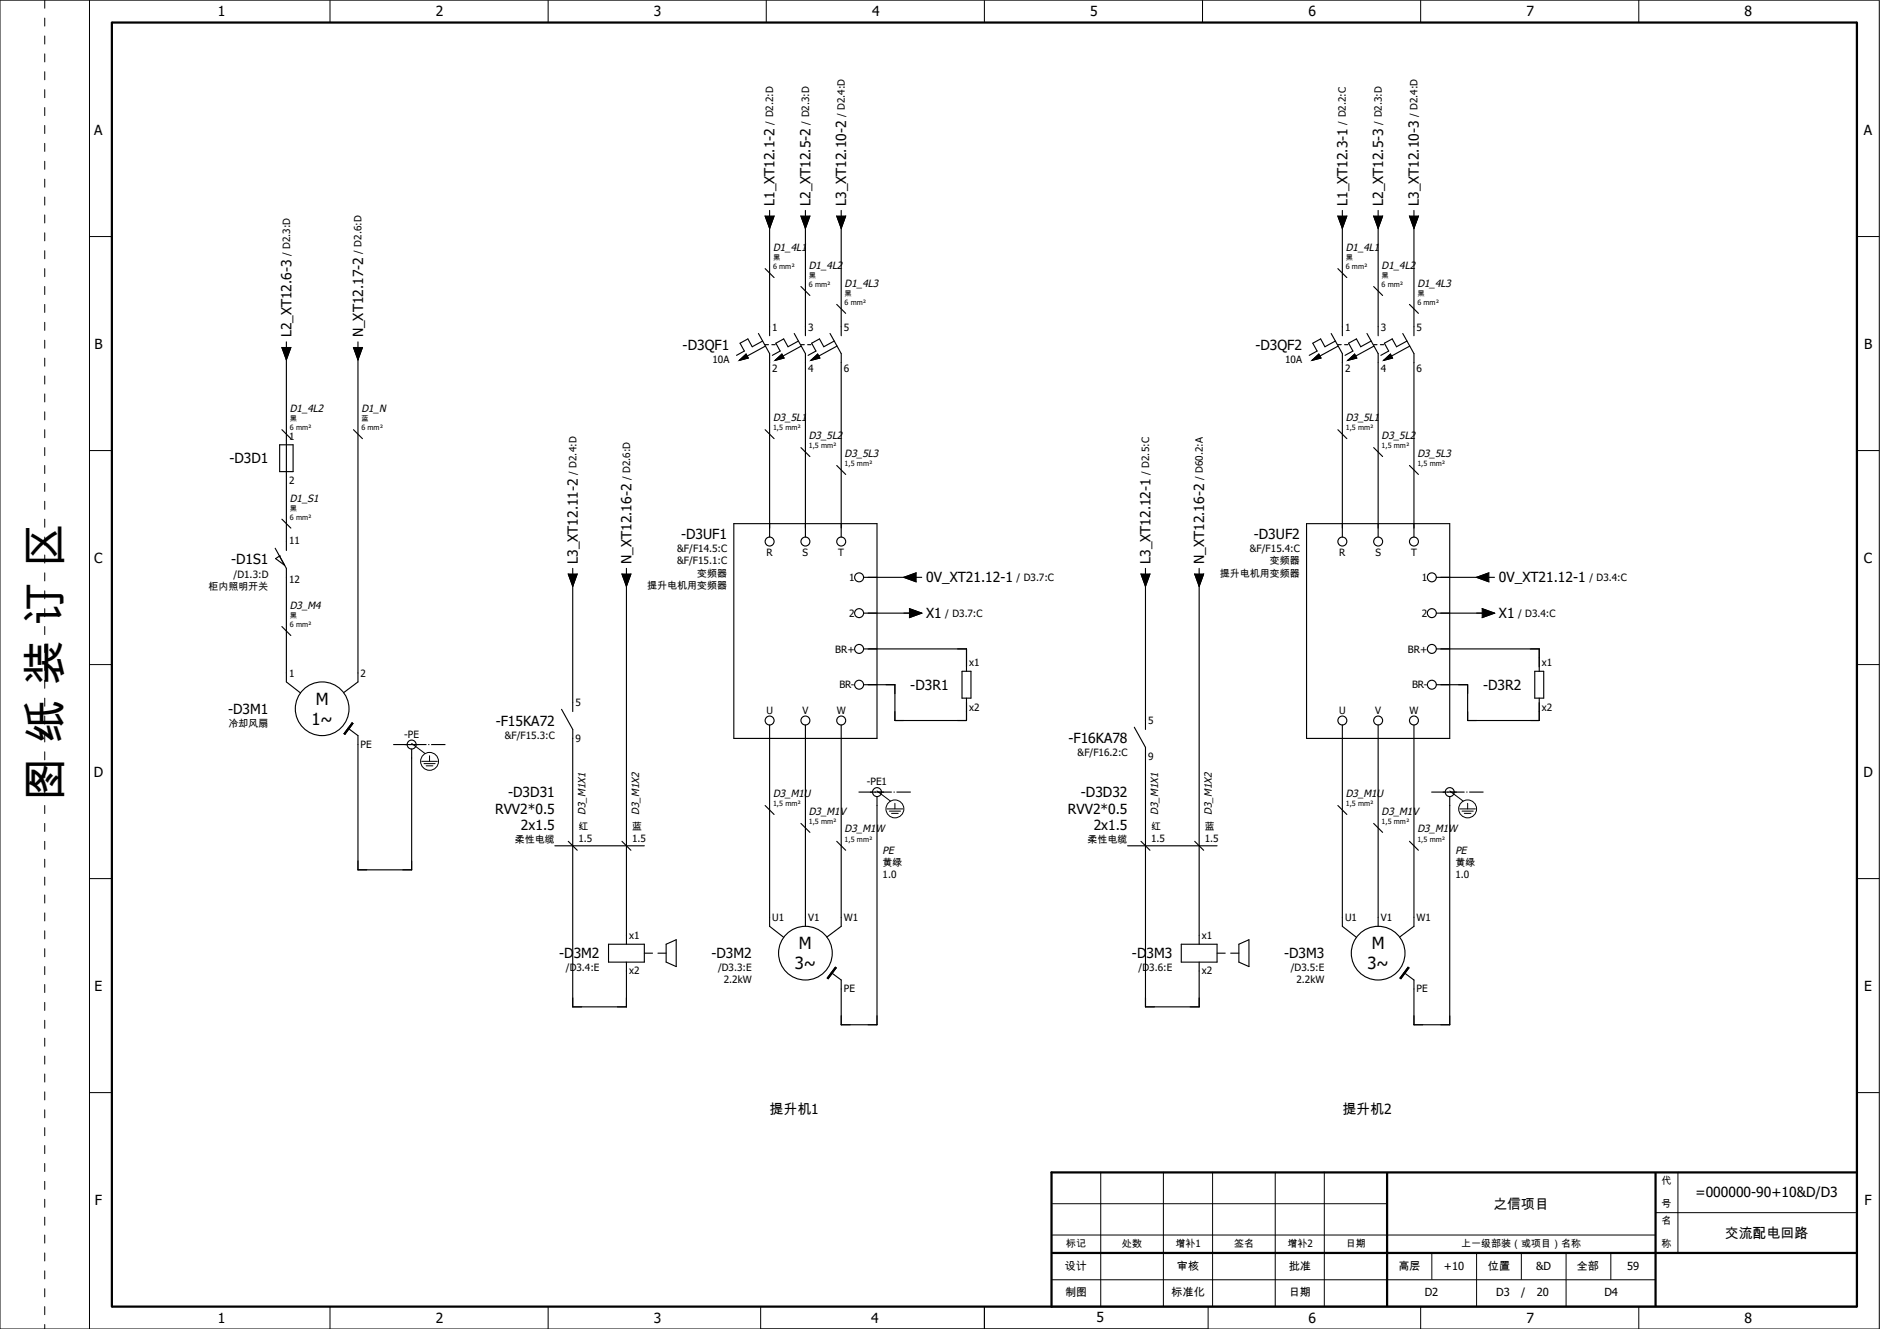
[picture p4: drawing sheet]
<svg xmlns="http://www.w3.org/2000/svg" width="420mm" height="297mm" viewBox="0 0 420 297" stroke-linecap="round" stroke-linejoin="round" font-family="sans-serif">
<path d="M25 5h390v287h-390zM310 262v30M370 262v30M415 262h-180v30M235 280h180" fill="none" stroke="#000" stroke-width=".5"/>
<g fill="none" stroke="#000" stroke-width=".22">
<path d="M0 0h420v297h-420zM20 0v297M73.7 0v5M122.5 0v5M171.3 0v5M220 0v5M268.7 0v5M317.5 0v5M366.2 0v5M20 52.9h5M415 52.9h5M20 100.7h5"/>
<path d="M415 100.7h5M20 148.5h5M415 148.5h5M92 166.2l3 2.2M94.3 170.2h3.4M94.8 170.7h2.5M95.2 171.2h1.6M96 168.9v1.3M196 176.8l3 2.2M200 179.5v1.3M324 176.8l3 2.2M328 179.5v1.3"/>
<path d="M20 196.4h5M198.3 180.8h3.5M198.8 181.3h2.5M199.3 181.8h1.4M326.3 180.8h3.5M326.8 181.3h2.5M327.3 181.8h1.5M415 196.4h5M20 244.2h5M415 244.2h5M235 276h135M235 269h75"/>
<path d="M246 262v30M260 262v30M271 262v30M285 262v30M296 262v30M370 271h45M375 262v18M73.7 292v5M122.5 292v5M170 292v5M220 292v5M235 286h135"/>
<path d="M270 292v5M317.5 292v5M320 280v6M330 280v12M340 280v6M350 280v12M360 280v6M366.2 292v5"/>
<circle cx="96" cy="170.2" r="2"/>
<circle cx="200" cy="180.8" r="2"/>
<circle cx="328" cy="180.8" r="2"/>
</g>
<path d="M235 292h180" fill="none" stroke="#000" stroke-width=".35"/>
<path d="M10 0v297" fill="none" stroke="#000" stroke-width=".22" stroke-dasharray="1.8 2.2"/>
<g fill="none" stroke="#000" stroke-width=".25">
<path d="M171 48.3l1 2.7 1-2.7M172 47v1.3M172 50v25M179 48.3l1 2.7 1-2.7M180 47v1.3M180 50v25M187 48.3l1 2.7 1-2.7M188 47v1.3M188 50v25M299 48.3l1 2.7 1-2.7M300 47v1.3M300 50v25"/>
<path d="M307 48.3l1 2.7 1-2.7M308 47v1.3M308 50v25M315 48.3l1 2.7 1-2.7M316 47v1.3M316 50v25M63 77.7l1 2.7 1-2.7M64 76.4v1.3M64 79.4v43.6M79 77.7l1 2.7 1-2.7M80 76.4v1.3M80 79.4v73l-3.2 2.4"/>
<path d="M169.5 74.5l2.5 4.5v2M170.4 76.2l-2.3 1.3-1-1.8-1.7 1 1 1.8-1.8 .9M171 77h.8M171 60l2 2M171.1 77.3l-4.1 2.3M172.5 77h.8M177.5 74.5l2.5 4.5v41M178.4 76.2l-2.3 1.3-1-1.8-1.7 1 1 1.8-1.8 .9M179 77h.8M179 64l2 2M179.1 77.3l-4.1 2.3M180.5 77h.7"/>
<path d="M185.5 74.5l2.5 4.5v41M186.4 76.2l-2.3 1.3-1-1.8-1.7 1 1 1.8-1.8 .9M187 68l2 2M187.1 77.3l-4.1 2.3M297.5 74.5l2.5 4.5v41M298.4 76.2l-2.3 1.3-1-1.8-1.7 1 1 1.8-1.8 .9M299 77h.8M299 60l2 2M299.1 77.3l-4.1 2.3M300.5 77h.8M305.5 74.5l2.5 4.5v41M306.4 76.2l-2.3 1.3-1-1.8-1.7 1 1 1.8-1.8 .9"/>
<path d="M307 77h.7M307 64l2 2M307.1 77.3l-4.1 2.3M308.5 77h.8M313.5 74.5l2.5 4.5v41M314.4 76.2l-2.3 1.3-1-1.8-1.7 1 1 1.8-1.8 .9M315 68l2 2M315.1 77.3l-4.1 2.3M62.5 99.4h3v6h-3zM63 96l2 2M79 96l2 2M165.2 80.5l1.5-1.4 .5 .9z"/>
<path d="M171 96l2 2M172 81v39M173.2 80.5l1.5-1.4 .5 .9zM181.2 80.5l1.5-1.4 .5 .9zM293.2 80.5l1.5-1.4 .5 .9zM299 96l2 2M301.2 80.5l1.5-1.4 .5 .9zM309.2 80.5l1.5-1.4 .5 .9zM63 116l2 2M164 117h32v48h-32zM179 100l2 2M187 104l2 2"/>
<path d="M292 117h32v48h-32zM307 100l2 2M315 104l2 2M61.5 122.5l2.5 4.5v25.4l3.2 2.5M61.6 124.9l.9-.6 1.1 2zM62.5 124.3h.1M127 128.3l1 2.7 1-2.7M128 127v1.3M128 130v29M139 128.3l1 2.7 1-2.7M140 127v1.3M140 130v81"/>
<path d="M193 137h11M193 129h11M203.2 136l2.8 1-2.8 1M204.7 129h1.3M204.7 128l-2.7 1 2.7 1M255 128.3l1 2.7 1-2.7M256 127v1.3M256 130v33M267 128.3l1 2.7 1-2.7M268 127v1.3M268 130v81M321 137h11"/>
<path d="M321 129h11M331.3 136l2.7 1-2.7 1M332.8 129h1.2M332.8 128l-2.8 1 2.8 1M63 140l2 2M125.5 158.5l2.5 4.5v62h12v-10M193 145h23v5M193 153h7v8h16v-5M215 150h2v6h-2zM321 145h23v5M321 153h7v8h16v-5M343 150h2v6h-2z"/>
<path d="M77.8 162.8l2.2 1.6v30h12v-27M78.7 161.6l.2 .1-1.8 2.4-.2-.1zM90.5 166.4h3M172 162v45l3.2 2.5M180 162v45M188 162v45l-3.2 2.4M194.5 177h3M196 178v51h-8v-10l-2.2-1.6M253.5 162.5l2.5 4.5v58h12v-10M300 162v45l3.2 2.5M308 162v45M316 162v45l-3.2 2.4"/>
<path d="M322.5 177h3M324 178v51h-8v-10l-2.2-1.6M124 189h20M127 188l2 2M139 188l2 2M171 180l2 2M179 184l2 2M187 188l2 2M252 189h20M255 188l2 2M267 188l2 2M299 180l2 2"/>
<path d="M307 184l2 2M315 188l2 2M136 211h8v4h-8zM144 213h1.8M147 213h1.9M148.9 211l2.2-1v6l-2.2-1zM186.7 216.2l.2 .1-1.8 2.4-.2-.1zM264 211h8v4h-8zM272 213h1.8M275 213h1.9M276.9 211l2.2-1v6l-2.2-1zM314.7 216.2l.2 .1-1.8 2.4-.2-.1z"/>
<circle cx="172" cy="121" r="1"/>
<circle cx="180" cy="121" r="1"/>
<circle cx="188" cy="121" r="1"/>
<circle cx="192" cy="137" r="1"/>
<circle cx="192" cy="129" r="1"/>
<circle cx="300" cy="121" r="1"/>
<circle cx="308" cy="121" r="1"/>
<circle cx="316" cy="121" r="1"/>
<circle cx="320" cy="137" r="1"/>
<circle cx="320" cy="129" r="1"/>
<circle cx="72" cy="158.4" r="6"/>
<circle cx="192" cy="145" r="1"/>
<circle cx="192" cy="153" r="1"/>
<circle cx="320" cy="145" r="1"/>
<circle cx="320" cy="153" r="1"/>
<circle cx="92" cy="166.4" r="1"/>
<circle cx="172" cy="161" r="1"/>
<circle cx="180" cy="161" r="1"/>
<circle cx="188" cy="161" r="1"/>
<circle cx="196" cy="177" r="1"/>
<circle cx="300" cy="161" r="1"/>
<circle cx="308" cy="161" r="1"/>
<circle cx="316" cy="161" r="1"/>
<circle cx="324" cy="177" r="1"/>
<circle cx="180" cy="213" r="6"/>
<circle cx="308" cy="213" r="6"/>
</g>
<path d="M88 166.4h12M192 177h12M320 177h12" fill="none" stroke="#000" stroke-width=".25" stroke-dasharray="2.9 .6 0 .6"/>
<g fill="#000" stroke="#000" stroke-width=".22">
<path d="M171 48.3h2l-1 2.7zM179 48.3h2l-1 2.7zM187 48.3h2l-1 2.7zM299 48.3h2l-1 2.7zM307 48.3h2l-1 2.7zM315 48.3h2l-1 2.7zM63 77.7h2l-1 2.7zM79 77.7h2l-1 2.7zM165.2 80.5l1.5-1.4 .5 .9zM173.2 80.5l1.5-1.4 .5 .9zM181.2 80.5l1.5-1.4 .5 .9zM293.2 80.5l1.5-1.4 .5 .9z"/>
<path d="M301.2 80.5l1.5-1.4 .5 .9zM309.2 80.5l1.5-1.4 .5 .9zM127 128.3h2l-1 2.7zM139 128.3h2l-1 2.7zM203.2 136l2.8 1-2.8 1zM202 129l2.7-1v2zM255 128.3h2l-1 2.7zM267 128.3h2l-1 2.7zM331.3 136l2.7 1-2.7 1zM330 129l2.8-1v2zM78.7 161.6l.2 .1-1.8 2.4-.2-.1zM186.7 216.2l.2 .1-1.8 2.4-.2-.1z"/>
<path d="M314.7 216.2l.2 .1-1.8 2.4-.2-.1z"/>
</g>
<text font-size="9.9" x="13.6" y="179.1" transform="rotate(-90 13.6 179.1)">图 纸 装 订 区</text>
<g font-size="3.7">
<text x="70.6" y="157.5">M</text>
<text x="69.6" y="162">1~</text>
<text x="178.6" y="212.1">M</text>
<text x="306.6" y="212.1">M</text>
<text x="177.6" y="216.6">3~</text>
<text x="305.6" y="216.6">3~</text>
</g>
<g font-size="3.1">
<text x="48.7" y="3.7">1</text>
<text x="97.4" y="3.7">2</text>
<text x="146.2" y="3.7">3</text>
<text x="194.9" y="3.7">4</text>
<text x="243.7" y="3.7">5</text>
<text x="292.4" y="3.7">6</text>
<text x="341.2" y="3.7">7</text>
<text x="389.9" y="3.7">8</text>
<text x="21.1" y="30.1">A</text>
<text x="416.6" y="30.1">A</text>
<text x="173.1" y="46" transform="rotate(-90 173.1 46)">L1_XT12.1-2</text>
<text x="181.1" y="46" transform="rotate(-90 181.1 46)">L2_XT12.5-2</text>
<text x="189.1" y="46" transform="rotate(-90 189.1 46)">L3_XT12.10-2</text>
<text x="301.1" y="46" transform="rotate(-90 301.1 46)">L1_XT12.3-1</text>
<text x="309.1" y="46" transform="rotate(-90 309.1 46)">L2_XT12.5-3</text>
<text x="317.1" y="46" transform="rotate(-90 317.1 46)">L3_XT12.10-3</text>
<text x="21.1" y="77.9">B</text>
<text x="65.1" y="75.4" transform="rotate(-90 65.1 75.4)">L2_XT12.6-3</text>
<text x="81.1" y="75.4" transform="rotate(-90 81.1 75.4)">N_XT12.17-2</text>
<text x="416.6" y="77.9">B</text>
<text x="152.6" y="78.2">-D3QF1</text>
<text x="280.6" y="78.2">-D3QF2</text>
<text x="51.3" y="103.5">-D3D1</text>
<text x="21.1" y="125.8">C</text>
<text x="152.2" y="120.5">-D3UF1</text>
<text x="280.2" y="120.5">-D3UF2</text>
<text x="416.6" y="125.8">C</text>
<text x="51.6" y="126.2">-D1S1</text>
<text x="129.1" y="126" transform="rotate(-90 129.1 126)">L3_XT12.11-2</text>
<text x="141.1" y="126" transform="rotate(-90 141.1 126)">N_XT12.16-2</text>
<text x="207" y="130.2">0V_XT21.12-1</text>
<text x="257.1" y="126" transform="rotate(-90 257.1 126)">L3_XT12.12-1</text>
<text x="269.1" y="126" transform="rotate(-90 269.1 126)">N_XT12.16-2</text>
<text x="335" y="130.2">0V_XT21.12-1</text>
<text x="207" y="138.2">X1</text>
<text x="335" y="138.2">X1</text>
<text x="203.4" y="154.2">-D3R1</text>
<text x="331.4" y="154.2">-D3R2</text>
<text x="51" y="159.5">-D3M1</text>
<text x="110.8" y="162.2">-F15KA72</text>
<text x="238.8" y="166.2">-F16KA78</text>
<text x="20.9" y="173.6">D</text>
<text x="416.4" y="173.6">D</text>
<text x="113.6" y="178.1">-D3D31</text>
<text x="241.6" y="178.1">-D3D32</text>
<text x="110.6" y="181.8">RVV2*0.5</text>
<text x="116.4" y="185.6">2x1.5</text>
<text x="238.6" y="181.8">RVV2*0.5</text>
<text x="244.4" y="185.6">2x1.5</text>
<text x="125" y="214.2">-D3M2</text>
<text x="159" y="214.2">-D3M2</text>
<text x="253" y="214.2">-D3M3</text>
<text x="287" y="214.2">-D3M3</text>
<text x="21.1" y="221.4">E</text>
<text x="416.6" y="221.4">E</text>
<text x="172" y="249">提升机1</text>
<text x="300" y="249">提升机2</text>
<text x="21.2" y="269.3">F</text>
<text x="378.9" y="267.6">=000000-90+10&amp;D/D3</text>
<text x="416.7" y="269.3">F</text>
<text x="333.8" y="270.2">之信项目</text>
<text x="385.5" y="276.7">交流配电回路</text>
<text x="48.7" y="295.7">1</text>
<text x="97.4" y="295.7">2</text>
<text x="146.2" y="295.7">3</text>
<text x="194.7" y="295.6">4</text>
<text x="245" y="295.6">5</text>
<text x="292.4" y="295.7">6</text>
<text x="341.2" y="295.7">7</text>
<text x="389.9" y="295.7">8</text>
</g>
<g font-size="2.5">
<text x="238" y="283.7">设计</text>
<text x="263" y="283.7">审核</text>
<text x="288" y="283.7">批准</text>
<text x="312.5" y="283.7">高层</text>
<text x="322.7" y="283.7">+10</text>
<text x="332.5" y="283.7">位置</text>
<text x="343.3" y="283.7">&amp;D</text>
<text x="352.4" y="283.7">全部</text>
<text x="363.6" y="283.9">59</text>
<text x="238" y="289.7">制图</text>
<text x="261.8" y="289.7">标准化</text>
<text x="288" y="289.7">日期</text>
<text x="318.4" y="289.7">D2</text>
<text x="334.4" y="289.7">D3</text>
<text x="339.9" y="289.7">/</text>
<text x="343.4" y="289.7">20</text>
<text x="358.6" y="289.7">D4</text>
</g>
<g font-size="2.3">
<text x="172.8" y="56.1">D1_4L1</text>
<text x="300.8" y="56.1">D1_4L1</text>
<text x="180.8" y="60.1">D1_4L2</text>
<text x="188.8" y="64.1">D1_4L3</text>
<text x="308.8" y="60.1">D1_4L2</text>
<text x="316.8" y="64.1">D1_4L3</text>
<text x="64.8" y="92.1">D1_4L2</text>
<text x="80.8" y="92.1">D1_N</text>
<text x="172.8" y="94">D3_5L1</text>
<text x="300.8" y="94">D3_5L1</text>
<text x="180.8" y="98">D3_5L2</text>
<text x="308.8" y="98">D3_5L2</text>
<text x="188.8" y="102">D3_5L3</text>
<text x="316.8" y="102">D3_5L3</text>
<text x="64.8" y="112.1">D1_S1</text>
<text x="64.8" y="136.1">D3_M4</text>
<text x="172.8" y="178">D3_M1U</text>
<text x="300.8" y="178">D3_M1U</text>
<text x="130.8" y="182.1" transform="rotate(-90 130.8 182.1)">D3_M1X1</text>
<text x="142.8" y="182.1" transform="rotate(-90 142.8 182.1)">D3_M1X2</text>
<text x="180.8" y="182">D3_M1V</text>
<text x="258.8" y="182.1" transform="rotate(-90 258.8 182.1)">D3_M1X1</text>
<text x="270.8" y="182.1" transform="rotate(-90 270.8 182.1)">D3_M1X2</text>
<text x="308.8" y="182">D3_M1V</text>
<text x="188.8" y="186">D3_M1W</text>
<text x="197.3" y="190.9">PE</text>
<text x="316.8" y="186">D3_M1W</text>
<text x="325.3" y="190.9">PE</text>
</g>
<g font-size="2.2">
<text x="172.8" y="27.9" transform="rotate(-90 172.8 27.9)">/ D2.2:D</text>
<text x="180.8" y="27.9" transform="rotate(-90 180.8 27.9)">/ D2.3:D</text>
<text x="188.8" y="26.2" transform="rotate(-90 188.8 26.2)">/ D2.4:D</text>
<text x="300.8" y="27.9" transform="rotate(-90 300.8 27.9)">/ D2.2:C</text>
<text x="308.8" y="27.9" transform="rotate(-90 308.8 27.9)">/ D2.3:D</text>
<text x="316.8" y="26.2" transform="rotate(-90 316.8 26.2)">/ D2.4:D</text>
<text x="64.8" y="57.2" transform="rotate(-90 64.8 57.2)">/ D2.3:D</text>
<text x="80.8" y="56.7" transform="rotate(-90 80.8 56.7)">/ D2.6:D</text>
<text x="172.6" y="73.9">1</text>
<text x="180.6" y="73.9">3</text>
<text x="188.6" y="73.9">5</text>
<text x="300.6" y="73.9">1</text>
<text x="308.6" y="73.9">3</text>
<text x="316.6" y="73.9">5</text>
<text x="159.2" y="81.1">10A</text>
<text x="172.6" y="83.2">2</text>
<text x="180.6" y="83.2">4</text>
<text x="188.6" y="83.2">6</text>
<text x="287.2" y="81.1">10A</text>
<text x="300.6" y="83.2">2</text>
<text x="308.6" y="83.2">4</text>
<text x="316.6" y="83.2">6</text>
<text x="64.6" y="98.3">1</text>
<text x="128.8" y="106.2" transform="rotate(-90 128.8 106.2)">/ D2.4:D</text>
<text x="140.8" y="107.3" transform="rotate(-90 140.8 107.3)">/ D2.6:D</text>
<text x="256.8" y="106.2" transform="rotate(-90 256.8 106.2)">/ D2.5:C</text>
<text x="268.8" y="107.3" transform="rotate(-90 268.8 107.3)">/ D60.2:A</text>
<text x="64.6" y="108.2">2</text>
<text x="64.6" y="121.5">11</text>
<text x="151.4" y="123.5">&amp;F/F14.5:C</text>
<text x="171.3" y="124.2">R</text>
<text x="179.4" y="124.2">S</text>
<text x="187.3" y="124.2">T</text>
<text x="279.3" y="123.5">&amp;F/F15.4:C</text>
<text x="299.3" y="124.2">R</text>
<text x="307.4" y="124.2">S</text>
<text x="315.3" y="124.2">T</text>
<text x="46.6" y="131.8">柜内照明开关</text>
<text x="52.2" y="129.1">/D1.3:D</text>
<text x="64.6" y="130.2">12</text>
<text x="144.6" y="131.6">提升电机用变频器</text>
<text x="151.3" y="126.2">&amp;F/F15.1:C</text>
<text x="155.8" y="128.9">变频器</text>
<text x="189.8" y="129.9">1</text>
<text x="227.2" y="129.9">/ D3.7:C</text>
<text x="272.6" y="128.9">提升电机用变频器</text>
<text x="283.8" y="126.2">变频器</text>
<text x="317.8" y="129.9">1</text>
<text x="355.2" y="129.9">/ D3.4:C</text>
<text x="189.8" y="137.9">2</text>
<text x="211.3" y="137.9">/ D3.7:C</text>
<text x="317.8" y="137.9">2</text>
<text x="339.3" y="137.9">/ D3.4:C</text>
<text x="186.7" y="145.9">BR+</text>
<text x="216.6" y="148.9">x1</text>
<text x="314.7" y="145.9">BR+</text>
<text x="344.6" y="148.9">x1</text>
<text x="64.6" y="151.3">1</text>
<text x="80.6" y="151.3">2</text>
<text x="187.6" y="153.9">BR-</text>
<text x="315.6" y="153.9">BR-</text>
<text x="128.6" y="157.9">5</text>
<text x="171.3" y="159.5">U</text>
<text x="179.3" y="159.5">V</text>
<text x="187" y="159.5">W</text>
<text x="216.6" y="158.8">x2</text>
<text x="256.6" y="161.9">5</text>
<text x="299.3" y="159.5">U</text>
<text x="307.3" y="159.5">V</text>
<text x="315" y="159.5">W</text>
<text x="344.6" y="158.8">x2</text>
<text x="51.1" y="162.5">冷却风扇</text>
<text x="80.6" y="167.2">PE</text>
<text x="90.4" y="164.9">-PE</text>
<text x="112.8" y="165.1">&amp;F/F15.3:C</text>
<text x="128.6" y="165.8">9</text>
<text x="240.8" y="169.1">&amp;F/F16.2:C</text>
<text x="256.6" y="169.8">9</text>
<text x="193.7" y="175.5">-PE1</text>
<text x="129.3" y="185.6">红</text>
<text x="141.3" y="185.6">蓝</text>
<text x="257.3" y="185.6">红</text>
<text x="269.3" y="185.6">蓝</text>
<text x="115.1" y="188.5">柔性电缆</text>
<text x="129.3" y="188.3">1.5</text>
<text x="141.3" y="188.3">1.5</text>
<text x="243.1" y="188.5">柔性电缆</text>
<text x="257.3" y="188.3">1.5</text>
<text x="269.3" y="188.3">1.5</text>
<text x="197.3" y="196.3">1.0</text>
<text x="197.3" y="193.6">黄绿</text>
<text x="325.3" y="196.3">1.0</text>
<text x="325.3" y="193.6">黄绿</text>
<text x="140.6" y="209.9">x1</text>
<text x="172.6" y="205.9">U1</text>
<text x="180.6" y="205.9">V1</text>
<text x="188.6" y="205.9">W1</text>
<text x="268.6" y="209.9">x1</text>
<text x="300.6" y="205.9">U1</text>
<text x="308.6" y="205.9">V1</text>
<text x="316.6" y="205.9">W1</text>
<text x="126.5" y="217.1">/D3.4:E</text>
<text x="140.6" y="217.8">x2</text>
<text x="160.5" y="217.1">/D3.3:E</text>
<text x="161.8" y="219.8">2.2kW</text>
<text x="188.6" y="221.8">PE</text>
<text x="254.5" y="217.1">/D3.6:E</text>
<text x="268.6" y="217.8">x2</text>
<text x="288.5" y="217.1">/D3.5:E</text>
<text x="289.8" y="219.8">2.2kW</text>
<text x="316.6" y="221.8">PE</text>
<text x="371.3" y="269.9">号</text>
<text x="371.3" y="264.6">代</text>
<text x="371.3" y="273.6">名</text>
<text x="238.3" y="278.6">标记</text>
<text x="250.8" y="278.6">处数</text>
<text x="262.7" y="278.6">增补1</text>
<text x="275.8" y="278.6">签名</text>
<text x="287.7" y="278.6">增补2</text>
<text x="300.8" y="278.6">日期</text>
<text x="326.5" y="278.6">上一级部装（或项目）名称</text>
<text x="371.3" y="278.6">称</text>
</g>
<g font-size="1.6">
<text x="172.8" y="58.2">黑</text>
<text x="300.8" y="58.2">黑</text>
<text x="172.8" y="60.1">6 mm²</text>
<text x="180.8" y="64.1">6 mm²</text>
<text x="180.8" y="62.2">黑</text>
<text x="300.8" y="60.1">6 mm²</text>
<text x="308.8" y="64.1">6 mm²</text>
<text x="308.8" y="62.2">黑</text>
<text x="188.8" y="68.1">6 mm²</text>
<text x="188.8" y="66.2">黑</text>
<text x="316.8" y="68.1">6 mm²</text>
<text x="316.8" y="66.2">黑</text>
<text x="64.8" y="94.2">黑</text>
<text x="80.8" y="94.2">蓝</text>
<text x="64.8" y="96.1">6 mm²</text>
<text x="80.8" y="96.1">6 mm²</text>
<text x="172.8" y="96.1">1,5 mm²</text>
<text x="180.8" y="100.1">1,5 mm²</text>
<text x="300.8" y="96.1">1,5 mm²</text>
<text x="308.8" y="100.1">1,5 mm²</text>
<text x="188.8" y="104.1">1,5 mm²</text>
<text x="316.8" y="104.1">1,5 mm²</text>
<text x="64.8" y="116.1">6 mm²</text>
<text x="64.8" y="114.2">黑</text>
<text x="64.8" y="140.1">6 mm²</text>
<text x="64.8" y="138.2">黑</text>
<text x="172.8" y="180.1">1,5 mm²</text>
<text x="180.8" y="184.1">1,5 mm²</text>
<text x="300.8" y="180.1">1,5 mm²</text>
<text x="308.8" y="184.1">1,5 mm²</text>
<text x="188.8" y="188.1">1,5 mm²</text>
<text x="316.8" y="188.1">1,5 mm²</text>
</g>
</svg>
